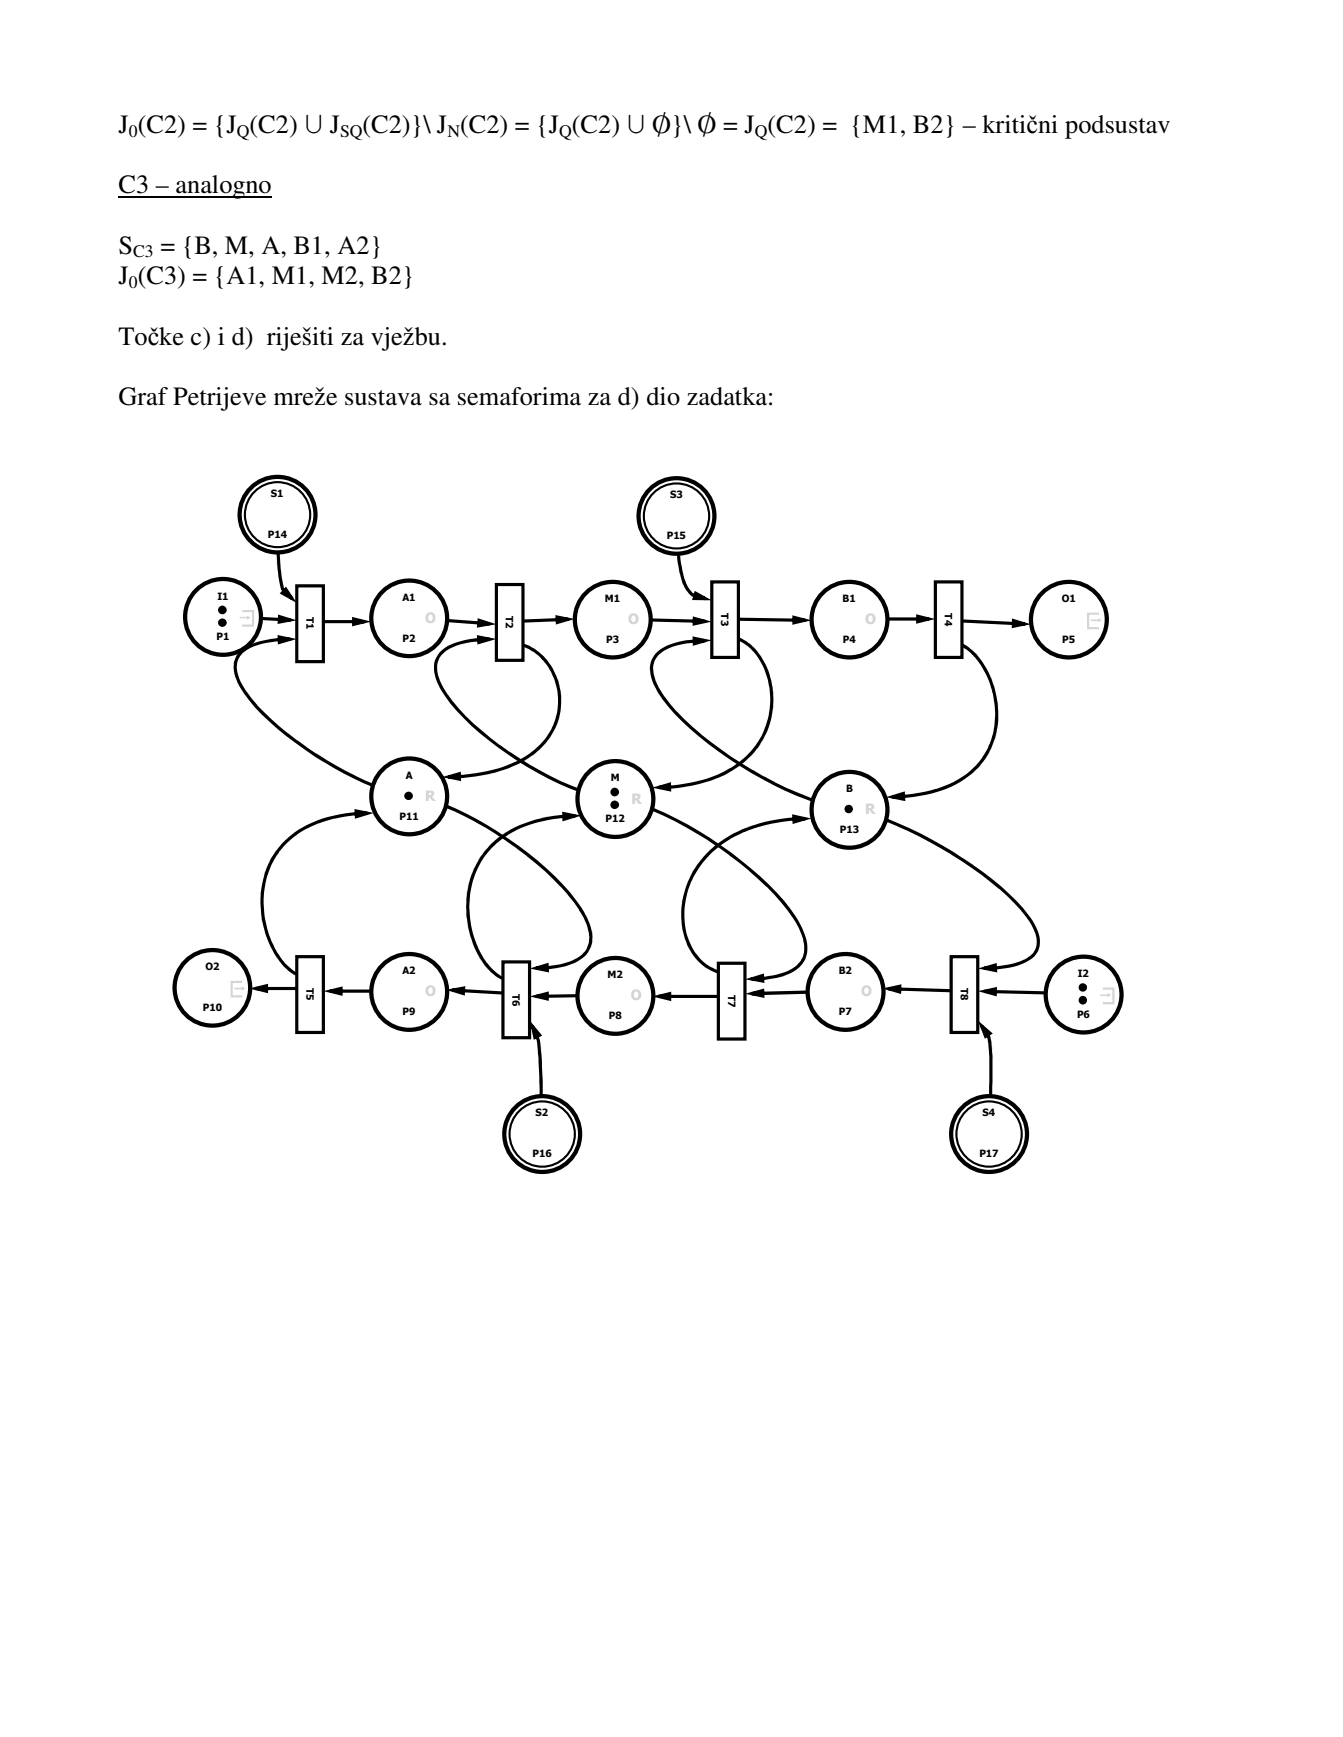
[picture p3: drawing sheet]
<svg xmlns="http://www.w3.org/2000/svg" width="216mm" height="279mm" viewBox="0 0 216 279" stroke-linecap="round" stroke-linejoin="round" font-family="sans-serif">
<path d="M19 31.7h24.7" fill="none" stroke="#000" stroke-width=".21"/>
<g fill="#000">
<path d="M35.8 98.9l10.9 .6v.5l-11-.6zM44.7 98.8l3 1-3.1 .6z"/>
<path d="M44.2 82.7h.6l.1 5.4 .2 3.4 .6 3.2-.1-.1 1.6 1.5-.4 .4-1.6-1.6-.1-.5a57.8 57.8 0 0 1-.8-10.7zM46 94.4l1.7 2.6-2.7-1.5z"/>
<path d="M49.9 99.7h8.8v.5h-8.8zM56.6 99.2l3.1 .8-3.1 .8z"/>
<path d="M65.7 99.1l13.1 1-.1 .5-13-1zM76.8 99.4l3 1-3.1 .6z"/>
<path d="M81.9 99.7l9.5-.3v.5l-9.4 .3zM89.3 98.9l3.1 .7-3 .9z"/>
<path d="M98.4 99.3l15 .4v.5l-15-.4zM111.4 99.1l3 .9-3.1 .7z"/>
<path d="M108.4 82.9h.5l.5 7.1 .6 3.1 .7 1.4 .6 .8 .2 .2-.1-.1 2.1 .7-.1 .5-2.2-.7a7.2 7.2 0 0 1-2.1-4.7l-.4-3.2zM111.7 95l2.7 1.6-3.1-.1z"/>
<path d="M116.6 99.3l12.9 .2v.5l-13-.2zM127.4 99l3.1 .8-3.1 .7z"/>
<path d="M136.4 99.3h12.9v.5h-12.9zM147.3 98.8l3.1 .8-3.1 .7z"/>
<path d="M152.5 99.5l12.2 .6v.5l-12.2-.6zM162.7 99.5l3 .9-3.1 .6z"/>
<path d="M82 103.2a8.5 8.5 0 0 1 7.6 6 10.6 10.6 0 0 1-4.5 12.6 21.8 21.8 0 0 1-10.6 3.3l-2.4 .1v-.5l2.3-.1 2.1-.2 3.6-.8 2.9-1.1 2.4-1.5 1.3-1.2 .8-.8 1-1.4 .8-1.9 .4-2a9.8 9.8 0 0 0-2.4-7.5l-.9-.9-1.5-.9-1.2-.5-1.8-.2zM71 125l3.1-.9v1.5z"/>
<path d="M116.6 102.1a7 7 0 0 1 6 3.9 13.1 13.1 0 0 1-5.5 18.3 23.8 23.8 0 0 1-11.3 2.6v-.5l2.4-.1 3-.4 2.6-.7 1.6-.6 2.1-1.1 1.2-.8 1.5-1.3 1.6-2a13 13 0 0 0 1.9-4.9l.1-2.2-.1-1.7-.3-1.5a10.3 10.3 0 0 0-2.7-4.7l-.6-.6-1.5-.8-1.2-.3-.9-.1zM104.8 126.7l3.1-.9v1.5z"/>
<path d="M152.5 103a6.7 6.7 0 0 1 5.2 3.1 14.8 14.8 0 0 1 1.6 14.3 14.1 14.1 0 0 1-10.5 7.4 27.6 27.6 0 0 1-5.3 .6l-.1-.5 2.4-.1 3-.5 1.7-.4 3-1.2 1.8-1.2 1.9-1.7 1.4-2.1 .7-1.6 .6-2.3 .1-2.2-.4-2.9-.8-2.6-1.2-2.3-1.6-1.8-.6-.5-1.4-.8-1.5-.2zM142.4 128.2l3.1-.9v1.6z"/>
<path d="M38.6 104.8a8.6 8.6 0 0 1 4.9-2l3.2-.2v.5a15.9 15.9 0 0 0-6 .9l-1.4 .8-.6 .7-.6 1v1.3l.6 1.9 .9 1.6 1.8 2.2 1.1 1.1 3.8 3.4 2.9 2.1 3.2 2.1 3.2 1.8 3.2 1.6 4.4 1.6 2.5 .6-.1 .5a38.8 38.8 0 0 1-13.5-5.7 48 48 0 0 1-12.1-10 9.3 9.3 0 0 1-2.5-5.2 3.6 3.6 0 0 1 1.1-2.6zM44.6 102.2l3.1 .6-3 .9z"/>
<path d="M65.7 127.8a33.2 33.2 0 0 1 12.7 5 50.1 50.1 0 0 1 14.2 12 11.4 11.4 0 0 1 2.6 5.9 4.5 4.5 0 0 1-3.5 4.5l-.7 .2a18.9 18.9 0 0 1-4.8 .6l-.1-.5 2.2-.1 1.8-.3 1.4-.4 1.2-.5 1.2-1 .5-.8 .3-.8v-1.4l-.4-1.6-.5-1.1-1.6-2.4-2.1-2.4a39.8 39.8 0 0 0-5.5-5l-4.8-3.5-5-2.8-1.6-.8-3.2-1.3-1.5-.5-2.8-.5zM85.1 155.8l3.1-.9 .1 1.5z"/>
<path d="M70.7 104.9a9.2 9.2 0 0 1 5.8-2.2l2.2-.1 .1 .5-3.2 .2-2.2 .5-1.6 .8-.7 .6-.5 .8-.3 1.1 .1 1.4 .8 2.1 1.6 2.2a38.1 38.1 0 0 0 7.5 7l1.6 1.1a54.2 54.2 0 0 0 11.4 6l2.9 .9 2.6 .4v.5a31.5 31.5 0 0 1-12.3-4.3 51.1 51.1 0 0 1-14.1-11.2 11.3 11.3 0 0 1-2.6-5.1v-.5a3.5 3.5 0 0 1 .9-2.7zM76.7 102.2l3.1 .6-3 .9z"/>
<path d="M98.8 128.2a38.2 38.2 0 0 1 13.5 5.4 55.3 55.3 0 0 1 14.8 12.6 11.1 11.1 0 0 1 2.7 6.6 4.5 4.5 0 0 1-3.5 4l-.7 .3a19.9 19.9 0 0 1-4.8 .6v-.5l2.2-.1 1.7-.3 1.5-.4 1.6-.9 .7-.6 .7-1.3 .1-1.3-.3-1.6-.7-1.7a27.3 27.3 0 0 0-5.1-6.4l-2.8-2.6-3.2-2.5-3.4-2.3-1.7-1.1a48.4 48.4 0 0 0-7-3.6 28.9 28.9 0 0 0-6.3-1.8zM119.8 157.5l3-.9 .1 1.5z"/>
<path d="M105.4 105.2a8 8 0 0 1 4.8-2.2l3.2-.2v.5a17.1 17.1 0 0 0-4.7 .5l-1.8 .8-.8 .6-.6 .6-.4 .8-.1 .8 .1 1 .2 .9 .5 1.1 1 1.7 2 2.4 2.5 2.4 2.9 2.4a59.2 59.2 0 0 0 6.8 4.6l5.4 2.8 3.5 1.5 1.8 .6 3.3 .9 1.5 .2-.1 .5a43.9 43.9 0 0 1-15.7-6.1 54.2 54.2 0 0 1-13.3-10.7 11.1 11.1 0 0 1-2.9-5.7 3.5 3.5 0 0 1 .9-2.7zM111.3 102.4l3.1 .6-3 .9z"/>
<path d="M136.5 129.9a49.2 49.2 0 0 1 15 6.1 53.5 53.5 0 0 1 12.9 10 9.9 9.9 0 0 1 2.8 5.3 3.4 3.4 0 0 1-2.3 3.5l-1.9 .7a21.9 21.9 0 0 1-4.8 .5v-.5l2.2-.1 2.5-.4 1.8-.7 1.2-.8 .6-1 .2-.8-.1-.8-.7-1.9-.6-1a25.4 25.4 0 0 0-4.7-5 53.8 53.8 0 0 0-7.7-5.5l-1.7-1.1a57.3 57.3 0 0 0-6.9-3.5l-3.3-1.3-3.2-.9-1.4-.3zM157.2 155.8l3-.9 .1 1.5z"/>
<path d="M41.1 158.8h8.8v.5h-8.8zM40 159l3.1-.8v1.6z"/>
<path d="M45.3 135.7a16.8 16.8 0 0 1 10.3-4.9l3.5-.2v.5a22.7 22.7 0 0 0-5.3 .6l-2.6 .7-2.2 1-1.2 .8-1.7 1.4-1.3 1.5-.9 1.6-1 2.3-.3 1.2-.2 2.5 .1 2.4 .5 2.3 .7 2.2 .7 1.4 1.5 2.1 1.7 1.3 1.1 .5 1.2 .2v.5a7 7 0 0 1-5.6-3.8 16.1 16.1 0 0 1-.6-15.9zM57 130.1l3.1 .7-3 .9z"/>
<path d="M53 159.2h12.7v.5h-12.7zM52 159.4l3.1-.7v1.5z"/>
<path d="M79 135.7a16.8 16.8 0 0 1 9-4.3l2-.3 2.5-.1v.5l-2.4 .1a21.7 21.7 0 0 0-7.1 1.9l-1.3 .8-1.8 1.3-1 .9-1.6 2.1-.8 1.7-.6 1.9-.3 1.8-.2 1.8 .2 1.9 .4 2.3 1 2.7 .7 1.4 1.3 1.6 1 .9 1.4 .8 1.6 .3v.5a6.9 6.9 0 0 1-5.4-3.4 15.8 15.8 0 0 1-.3-17zM90.4 130.6l3.1 .6-3.1 .9z"/>
<path d="M113.6 137.2a19.1 19.1 0 0 1 10.3-5.2 26.6 26.6 0 0 1 5.5-.6l.1 .6a25.1 25.1 0 0 0-9.9 1.9l-2.2 1-1.8 1.3-1.1 .9-1.4 1.5-1.5 2.2-.5 1.1-.6 1.7-.4 2.3-.1 1.7 .3 2.2 .4 1.5 .9 1.7 .9 1.2 1.5 1.2 1.7 .7 .9 .2 1 .1v.5a7.8 7.8 0 0 1-7.3-5.5 13.7 13.7 0 0 1 3.3-14.2zM127.3 131l3.2 .7-3.1 .8z"/>
<path d="M120.8 159.6l15-.4v.5l-15 .4zM119.8 159.9l3.1-.9v1.5z"/>
<path d="M142.8 158.8l12.3 .4-.1 .5-12.2-.4zM141.8 159l3.1-.7v1.6z"/>
<path d="M72.7 159l10.3 .6v.5l-10.3-.6zM71.7 159.2l3.1-.6-.1 1.5z"/>
<path d="M86.1 160l12.7-.2v.5l-12.7 .2zM85.1 160.3l3.1-.8v1.5z"/>
<path d="M105.8 160h11.8v.5h-11.8zM104.8 160.3l3.1-.8v1.5z"/>
<path d="M158.2 159.2l15.9 .4v.5l-15.9-.4zM157.2 159.4l3.1-.6-.1 1.5z"/>
<path d="M85.3 165.1l.5-.1a7.2 7.2 0 0 1 1.2 3.9l.2 5 .1 8.4h-.5l-.1-9.2-.1-2.9-.3-2.9v.1zM85.1 164.1l2.1 2.5-1.4 .7z"/>
<path d="M157.6 165.1l.4-.3 1.2 2 .2 1 .2 2.3v3.9l-.4 8.3h-.5l.3-8.4v-3.8l-.1-2.2-.2-1v.1zM157.2 164.1l2.4 2.1-1.3 .9z"/>
</g>
<circle cx="35.9" cy="99.2" r="6.1" fill="#fff"/>
<path d="M38.9 98.3h1.8v2.3h-1.8" fill="none" stroke="#d3d3d3" stroke-width=".34"/>
<path d="M38.5 99.2h1.6v.2h-1.6zM39.7 99l.5 .4-.5 .3z" fill="#d3d3d3"/>
<circle cx="35.9" cy="99.2" r="6.1" fill="none" stroke="#000" stroke-width=".68" stroke-linecap="butt"/>
<g fill="#000">
<circle cx="35.8" cy="98.1" r=".69"/>
<circle cx="35.8" cy="100.2" r=".69"/>
</g>
<circle cx="65.8" cy="99.5" r="6.1" fill="#fff"/>
<circle cx="65.8" cy="99.5" r="6.1" fill="none" stroke="#000" stroke-width=".68" stroke-linecap="butt"/>
<circle cx="98.5" cy="99.7" r="6.1" fill="#fff"/>
<circle cx="98.5" cy="99.7" r="6.1" fill="none" stroke="#000" stroke-width=".68" stroke-linecap="butt"/>
<circle cx="136.6" cy="99.7" r="6.1" fill="#fff"/>
<circle cx="136.6" cy="99.7" r="6.1" fill="none" stroke="#000" stroke-width=".68" stroke-linecap="butt"/>
<circle cx="171.8" cy="99.7" r="6.1" fill="#fff"/>
<path d="M176.7 98.7h-1.8v2.3h1.8" fill="none" stroke="#d3d3d3" stroke-width=".34"/>
<path d="M175.3 99.7h1.6v.2h-1.6zM176.6 99.4l.5 .4-.5 .3z" fill="#d3d3d3"/>
<circle cx="171.8" cy="99.7" r="6.1" fill="none" stroke="#000" stroke-width=".68" stroke-linecap="butt"/>
<circle cx="174.2" cy="160" r="6.1" fill="#fff"/>
<path d="M177.3 159h1.7v2.4h-1.7" fill="none" stroke="#d3d3d3" stroke-width=".34"/>
<path d="M176.9 160h1.5v.2h-1.5zM178.1 159.7l.5 .4-.5 .3z" fill="#d3d3d3"/>
<circle cx="174.2" cy="160" r="6.1" fill="none" stroke="#000" stroke-width=".68" stroke-linecap="butt"/>
<g fill="#000">
<circle cx="174.1" cy="158.8" r=".68"/>
<circle cx="174.1" cy="160.9" r=".68"/>
</g>
<circle cx="135.9" cy="159.5" r="6.1" fill="#fff"/>
<circle cx="135.9" cy="159.5" r="6.1" fill="none" stroke="#000" stroke-width=".68" stroke-linecap="butt"/>
<circle cx="98.9" cy="160.2" r="6.1" fill="#fff"/>
<circle cx="98.9" cy="160.2" r="6.1" fill="none" stroke="#000" stroke-width=".68" stroke-linecap="butt"/>
<circle cx="65.8" cy="159.6" r="6.1" fill="#fff"/>
<circle cx="65.8" cy="159.6" r="6.1" fill="none" stroke="#000" stroke-width=".68" stroke-linecap="butt"/>
<circle cx="34.1" cy="158.9" r="6.1" fill="#fff"/>
<path d="M38.9 157.9h-1.6v2.4h1.6" fill="none" stroke="#d3d3d3" stroke-width=".34"/>
<path d="M37.7 158.9h1.5v.2h-1.5zM38.9 158.7l.5 .3-.5 .3z" fill="#d3d3d3"/>
<circle cx="34.1" cy="158.9" r="6.1" fill="none" stroke="#000" stroke-width=".68" stroke-linecap="butt"/>
<circle cx="65.8" cy="128.1" r="6.1" fill="#fff"/>
<circle cx="65.8" cy="128.1" r="6.1" fill="none" stroke="#000" stroke-width=".68" stroke-linecap="butt"/>
<circle cx="65.7" cy="128" r=".69" fill="#000"/>
<circle cx="98.9" cy="128.5" r="6.1" fill="#fff"/>
<circle cx="98.9" cy="128.5" r="6.1" fill="none" stroke="#000" stroke-width=".68" stroke-linecap="butt"/>
<g fill="#000">
<circle cx="98.8" cy="127.4" r=".7"/>
<circle cx="98.8" cy="129.4" r=".69"/>
</g>
<circle cx="136.6" cy="130.3" r="6.1" fill="#fff"/>
<circle cx="136.6" cy="130.3" r="6.1" fill="none" stroke="#000" stroke-width=".68" stroke-linecap="butt"/>
<circle cx="136.4" cy="130.1" r=".68" fill="#000"/>
<path d="M47.7 94.2h4.3v12.2h-4.3z" fill-rule="evenodd" fill="#fff"/>
<path d="M47.7 94.2h4.3v12.2h-4.3z" fill="none" stroke="#000" stroke-width=".51"/>
<path d="M79.8 94h4.3v12.2h-4.3z" fill-rule="evenodd" fill="#fff"/>
<path d="M79.8 94h4.3v12.2h-4.3z" fill="none" stroke="#000" stroke-width=".51"/>
<path d="M114.4 93.6h4.3v12.1h-4.3z" fill-rule="evenodd" fill="#fff"/>
<path d="M114.4 93.6h4.3v12.1h-4.3z" fill="none" stroke="#000" stroke-width=".51"/>
<path d="M150.4 93.6h4.2v12.1h-4.2z" fill-rule="evenodd" fill="#fff"/>
<path d="M150.4 93.6h4.2v12.1h-4.2z" fill="none" stroke="#000" stroke-width=".51"/>
<path d="M47.7 153.9h4.3v12.2h-4.3z" fill-rule="evenodd" fill="#fff"/>
<path d="M47.7 153.9h4.3v12.2h-4.3z" fill="none" stroke="#000" stroke-width=".51"/>
<path d="M80.9 154.7h4.2v12.2h-4.2z" fill-rule="evenodd" fill="#fff"/>
<path d="M80.9 154.7h4.2v12.2h-4.2z" fill="none" stroke="#000" stroke-width=".51"/>
<path d="M115.5 154.9h4.3v12.2h-4.3z" fill-rule="evenodd" fill="#fff"/>
<path d="M115.5 154.9h4.3v12.2h-4.3z" fill="none" stroke="#000" stroke-width=".51"/>
<path d="M152.9 153.9h4.3v12.2h-4.3z" fill-rule="evenodd" fill="#fff"/>
<path d="M152.9 153.9h4.3v12.2h-4.3z" fill="none" stroke="#000" stroke-width=".51"/>
<circle cx="44.6" cy="82.8" r="6.1" fill="#fff"/>
<circle cx="44.6" cy="82.8" r="5.2" fill="none" stroke="#000" stroke-width=".34"/>
<circle cx="44.6" cy="82.8" r="6.1" fill="none" stroke="#000" stroke-width=".68" stroke-linecap="butt"/>
<circle cx="108.8" cy="83" r="6.1" fill="#fff"/>
<circle cx="108.8" cy="83" r="5.2" fill="none" stroke="#000" stroke-width=".34"/>
<circle cx="108.8" cy="83" r="6.1" fill="none" stroke="#000" stroke-width=".68" stroke-linecap="butt"/>
<circle cx="87.2" cy="182.4" r="6.1" fill="#fff"/>
<circle cx="87.2" cy="182.4" r="5.2" fill="none" stroke="#000" stroke-width=".34"/>
<circle cx="87.2" cy="182.4" r="6.1" fill="none" stroke="#000" stroke-width=".68" stroke-linecap="butt"/>
<circle cx="159" cy="182.4" r="6.1" fill="#fff"/>
<circle cx="159" cy="182.4" r="5.2" fill="none" stroke="#000" stroke-width=".34"/>
<circle cx="159" cy="182.4" r="6.1" fill="none" stroke="#000" stroke-width=".68" stroke-linecap="butt"/>
<g font-size="4.2">
<text x="19" y="21.4">J (C2) = {J (C2) » J</text>
<text x="58.3" y="21.4">(C2)}\ J (C2) = {J (C2) » «}\ « = J (C2) = {M1, B2} – kritični podsustav</text>
<text x="19" y="31.1">C3 – analogno</text>
<text x="19" y="40.9">S</text>
<text x="25.8" y="40.9">= {B, M, A, B1, A2}</text>
<text x="19" y="45.7">J (C3) = {A1, M1, M2, B2}</text>
<text x="19" y="55.5">Točke c) i d) riješiti za vježbu.</text>
<text x="19" y="65.2">Graf Petrijeve mreže sustava sa semaforima za d) dio zadatka:</text>
</g>
<g font-size="2.8">
<text x="20.7" y="22">0</text>
<text x="38.1" y="22">Q</text>
<text x="54.7" y="22">SQ</text>
<text x="71.9" y="22">N</text>
<text x="89.9" y="22">Q</text>
<text x="121.4" y="22">Q</text>
<text x="21.4" y="41.4">C3</text>
<text x="20.7" y="46.3">0</text>
</g>
<g font-size="2.3" fill="#d3d3d3">
<text x="68.3" y="100.2">O</text>
<text x="101" y="100.4">O</text>
<text x="139.1" y="100.4">O</text>
<text x="68.4" y="128.9">R</text>
<text x="101.5" y="129.3">R</text>
<text x="139.1" y="131">R</text>
<text x="68.3" y="160.3">O</text>
<text x="101.4" y="160.9">O</text>
<text x="138.4" y="160.3">O</text>
</g>
<g font-size="1.6">
<text x="43.6" y="80">S1</text>
<text x="107.7" y="80.2">S3</text>
<text x="43.1" y="86.5">P14</text>
<text x="107.2" y="86.7">P15</text>
<text x="35" y="96.4">I1</text>
<text x="49.3" y="99.3" transform="rotate(90 49.3 99.3)">T1</text>
<text x="64.7" y="96.6">A1</text>
<text x="81.3" y="99.1" transform="rotate(90 81.3 99.1)">T2</text>
<text x="97.2" y="96.9">M1</text>
<text x="116" y="98.7" transform="rotate(90 116 98.7)">T3</text>
<text x="135.5" y="96.9">B1</text>
<text x="151.9" y="98.7" transform="rotate(90 151.9 98.7)">T4</text>
<text x="170.7" y="96.9">O1</text>
<text x="34.8" y="103">P1</text>
<text x="64.7" y="103.2">P2</text>
<text x="97.5" y="103.4">P3</text>
<text x="135.5" y="103.4">P4</text>
<text x="170.8" y="103.4">P5</text>
<text x="65.2" y="125.3">A</text>
<text x="98.2" y="125.7">M</text>
<text x="64.2" y="131.9">P11</text>
<text x="136" y="127.4">B</text>
<text x="97.4" y="132.3">P12</text>
<text x="135" y="134">P13</text>
<text x="33" y="156.1">O2</text>
<text x="49.3" y="159" transform="rotate(90 49.3 159)">T5</text>
<text x="64.7" y="156.7">A2</text>
<text x="82.4" y="159.8" transform="rotate(90 82.4 159.8)">T6</text>
<text x="97.7" y="157.4">M2</text>
<text x="117.1" y="160" transform="rotate(90 117.1 160)">T7</text>
<text x="134.8" y="156.7">B2</text>
<text x="154.5" y="159" transform="rotate(90 154.5 159)">T8</text>
<text x="173.3" y="157.1">I2</text>
<text x="32.6" y="162.6">P10</text>
<text x="64.7" y="163.3">P9</text>
<text x="97.9" y="163.9">P8</text>
<text x="134.9" y="163.3">P7</text>
<text x="173.1" y="163.7">P6</text>
<text x="86.1" y="179.6">S2</text>
<text x="157.9" y="179.6">S4</text>
<text x="85.6" y="186.2">P16</text>
<text x="157.4" y="186.2">P17</text>
</g>
</svg>
